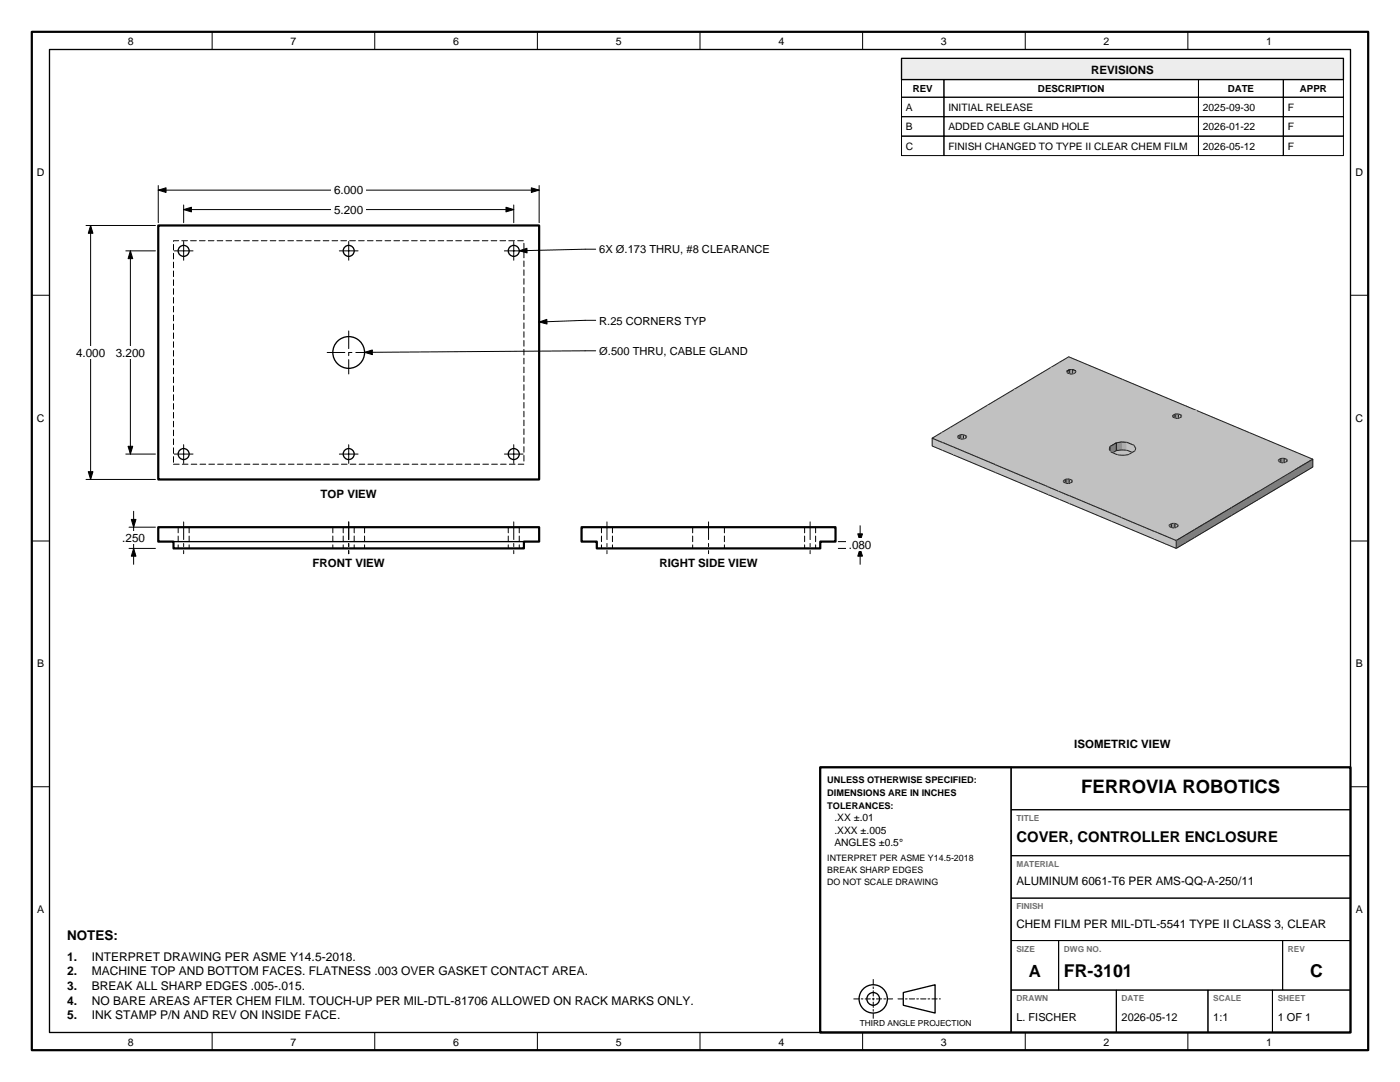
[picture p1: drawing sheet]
<svg xmlns="http://www.w3.org/2000/svg" width="279mm" height="216mm" viewBox="0 0 279 216" stroke-linecap="round" stroke-linejoin="round" font-family="sans-serif">
<path d="M201.8 153.1h67.7v8.5h-67.7zM201.8 161.6h67.7v9.1h-67.7zM201.8 170.7h67.7v8.5h-67.7zM201.8 179.2h67.7v8.5h-67.7zM201.8 187.7h9.5v9.9h-9.5zM201.8 197.6h21v8.4h-21zM211.3 187.7h44.7v9.9h-44.7zM222.8 197.6h18.3v8.4h-18.3zM241.1 197.6h12.8v8.4h-12.8zM253.9 197.6h15.6v8.4h-15.6zM256 187.7h13.5v9.9h-13.5z" fill="none" stroke="#000" stroke-width=".2"/>
<path d="M163.7 153.1h105.8v52.9h-105.8z" fill="none" stroke="#000" stroke-width=".44"/>
<g fill="none" stroke="#000" stroke-width=".26">
<path d="M163.7 153.1h38.1v52.9h-38.1zM180.3 198l6.3-1.5v5.6l-6.3-1.5z"/>
<circle cx="174.3" cy="199.3" r="2.82"/>
<circle cx="174.3" cy="199.3" r="1.27"/>
</g>
<path d="M170.4 199.3h7.8M174.3 195.4v7.8M179.2 199.3h8.5" fill="none" stroke="#000" stroke-width=".2" stroke-dasharray="1.1 .4 .4 .4"/>
<path d="M179.9 11.6h88.2v4.3h-88.2z" fill="#ededeb" stroke="#000" stroke-width=".26"/>
<g fill="none" stroke="#000" stroke-width=".2">
<path d="M179.9 15.9h8.5v3.5h-8.5zM179.9 19.4h8.5v3.9h-8.5zM188.4 15.9h50.8v3.5h-50.8zM188.4 19.4h50.8v3.9h-50.8zM239.2 15.9h16.9v3.5h-16.9zM239.2 19.4h16.9v3.9h-16.9zM256.1 15.9h12v3.5h-12zM256.1 19.4h12v3.9h-12zM31.6 37v7.4M31.6 37.9h76M107.6 37v7.4M179.9 23.3h8.5v3.9h-8.5z"/>
<path d="M179.9 27.2h8.5v3.8h-8.5zM188.4 23.3h50.8v3.9h-50.8zM188.4 27.2h50.8v3.8h-50.8zM239.2 23.3h16.9v3.9h-16.9zM239.2 27.2h16.9v3.8h-16.9zM256.1 23.3h12v3.9h-12zM256.1 27.2h12v3.8h-12zM34.8 50.1h3.7M36.7 48.2v3.7M67.7 50.1h3.8M69.6 48.2v3.7M100.7 50.1h3.7"/>
<path d="M102.5 48.2v3.7M34.8 90.6h3.7M36.7 88.7v3.8M67.7 90.6h3.8M69.6 88.7v3.8M100.7 90.6h3.7M102.5 88.7v3.8"/>
</g>
<path d="M31.6 45h76v50.7h-76z" fill="none" stroke="#000" stroke-width=".44"/>
<path d="M34.6 48h70v44.6h-70z" fill="none" stroke="#000" stroke-width=".2" stroke-dasharray="1.1 .6"/>
<g fill="none" stroke="#000" stroke-width=".26">
<circle cx="36.7" cy="50.1" r="1.1"/>
<circle cx="69.6" cy="50.1" r="1.1"/>
<circle cx="102.5" cy="50.1" r="1.1"/>
<circle cx="69.6" cy="70.3" r="3.2"/>
<circle cx="36.7" cy="90.6" r="1.1"/>
<circle cx="69.6" cy="90.6" r="1.1"/>
<circle cx="102.5" cy="90.6" r="1.1"/>
</g>
<path d="M65.3 70.3h8.6M69.6 66v8.6" fill="none" stroke="#000" stroke-width=".2" stroke-dasharray="3.5 .8 .6 .8"/>
<path d="M31.6 37.9l1.5-.4v.9zM106 37.5l1.6 .4-1.6 .5z" fill="#000" stroke="#000" stroke-width=".2"/>
<path d="M66.1 36.6h7v2.6h-7z" fill="#fff"/>
<path d="M36.7 40.9v3.5M36.7 41.8h65.8M102.5 40.9v3.5" fill="none" stroke="#000" stroke-width=".2"/>
<path d="M36.7 41.8l1.5-.4v.9zM101 41.4l1.5 .4-1.5 .5z" fill="#000" stroke="#000" stroke-width=".2"/>
<path d="M66.1 40.5h7v2.6h-7z" fill="#fff"/>
<path d="M17.2 45h13.8M18.1 45v50.7M17.2 95.7h13.8" fill="none" stroke="#000" stroke-width=".2"/>
<path d="M18.1 45l.4 1.5h-.9zM17.6 94.1h.9l-.4 1.6z" fill="#000" stroke="#000" stroke-width=".2"/>
<path d="M14.6 69h7v2.6h-7z" fill="#fff"/>
<path d="M25.1 50.1h5.9M26 50.1v40.5M25.1 90.6h5.9" fill="none" stroke="#000" stroke-width=".2"/>
<path d="M26 50.1l.5 1.5h-.9zM25.6 89.1h.9l-.5 1.5z" fill="#000" stroke="#000" stroke-width=".2"/>
<path d="M22.5 69h7v2.6h-7z" fill="#fff"/>
<path d="M31.6 105.2h76v2.9h-3v1.3h-70v-1.3h-3z" fill="none" stroke="#000" stroke-width=".44"/>
<path d="M34.6 108.1h70" fill="none" stroke="#000" stroke-width=".26"/>
<path d="M35.6 105.2v4.2M37.7 105.2v4.2M66.4 105.2v4.2M68.5 105.2v4.2M70.7 105.2v4.2M72.8 105.2v4.2M101.4 105.2v4.2M103.6 105.2v4.2" fill="none" stroke="#000" stroke-width=".2" stroke-dasharray="1.1 .6"/>
<path d="M36.7 104.1v6.4M69.6 104.1v6.4M102.5 104.1v6.4" fill="none" stroke="#000" stroke-width=".2" stroke-dasharray="3.5 .8 .6 .8"/>
<path d="M25.8 105.2h5.2M25.8 109.4h5.2M26.7 102v10.6" fill="none" stroke="#000" stroke-width=".2"/>
<path d="M26.2 103.6h.9l-.4 1.6zM26.7 109.4l.4 1.6h-.9z" fill="#000" stroke="#000" stroke-width=".2"/>
<path d="M23.8 106h5.7v2.6h-5.7z" fill="#fff"/>
<path d="M116.1 105.2h50.6v2.9h-3v1.3h-44.6v-1.3h-3z" fill="none" stroke="#000" stroke-width=".44"/>
<path d="M120 105.2v4.2M122.2 105.2v4.2M138.2 105.2v4.2M144.6 105.2v4.2M160.6 105.2v4.2M162.8 105.2v4.2" fill="none" stroke="#000" stroke-width=".2" stroke-dasharray="1.1 .6"/>
<path d="M121.1 104.1v6.4M141.4 104.1v6.4M161.7 104.1v6.4" fill="none" stroke="#000" stroke-width=".2" stroke-dasharray="3.5 .8 .6 .8"/>
<path d="M167.3 108.1h5.3M167.3 109.4h5.3M171.7 104.9v7.7" fill="none" stroke="#000" stroke-width=".2"/>
<path d="M171.2 106.5h.9l-.4 1.6zM171.7 109.4l.4 1.6h-.9z" fill="#000" stroke="#000" stroke-width=".2"/>
<path d="M168.8 107.4h5.7v2.6h-5.7z" fill="#fff"/>
<path d="M118.9 49.7l-15.3 .3M118.9 63.9l-11.3 .4M118.9 70l-46.1 .3" fill="none" stroke="#000" stroke-width=".2"/>
<path d="M103.6 50l1.6-.5v1zM72.8 70.3l1.5-.5v1zM107.6 64.3l1.5-.6 .1 1z" fill="#000" stroke="#000" stroke-width=".2"/>
<g fill="#bdc2c7" stroke="#bdc2c7" stroke-width=".2">
<path d="M209.6 73.4l1.9-1.1 2.1 .9-1.8 1.1z"/>
<path d="M213.6 73.2l.7 .2-.2 .3h-.4z"/>
<path d="M213.1 73.5l.5-.3 .1 .5-.3 .1z"/>
<path d="M214.3 73.4l.9 .4-.6 .2-.5-.3z"/>
<path d="M212.3 74l.8-.5 .3 .3-.5 .2z"/>
<path d="M214.6 74l.6-.2 .6 .3h-1.1z"/>
<path d="M211.8 74.3l.5-.3h.6v.2z"/>
<path d="M203.4 80.6l10.2-6.1 3.5 1.5v9.6h-13.7z"/>
</g>
<path d="M211.5 72.3l-1.9 1.1M213.4 73.8l.7-.1v1.6h-.7zM213.7 73.7h.4l.6 .4M213.7 73.7l-.8 .3v.2M217.1 76l-3.5-1.5-10.2 6.1" fill="none" stroke="#1f2126" stroke-width=".2"/>
<path d="M213.7 73.7h.4v1.6h-.4z" fill="#a6abb0" stroke="#a6abb0" stroke-width=".2"/>
<path d="M213.4 73.8l.3-.1v1.6h-.3z" fill="#8a8c91" stroke="#8a8c91" stroke-width=".2"/>
<path d="M214.1 73.7l.5 .3v1.5l-.5-.2z" fill="#bfc4c9" stroke="#1f2126" stroke-width=".2"/>
<path d="M212.9 74l.5-.2v1.5l-.5 .3z" fill="#7d8085" stroke="#1f2126" stroke-width=".2"/>
<path d="M214.6 74l.1 1.7z" fill="#babfc4" stroke="#1f2126" stroke-width=".2"/>
<path d="M212.9 74v1.8z" fill="#696b6e" stroke="#1f2126" stroke-width=".2"/>
<g fill="#bdc2c7" stroke="#bdc2c7" stroke-width=".2">
<path d="M214.7 74.1h1.1l-.5 .3-.6-.1z"/>
<path d="M211.8 74.3l1.1-.1 .1 .2-.6 .1z"/>
<path d="M214.2 74.6l.5-.3 .6 .1-.8 .5z"/>
<path d="M212.4 74.5l.6-.1 .5 .2-.2 .3z"/>
<path d="M213.9 74.6h.3l.3 .3-.5 .3z"/>
<path d="M213.5 74.6h.4l.1 .6-.7-.3z"/>
<path d="M217.1 76l13.8 5.8v3.8h-13.8z"/>
<path d="M211.5 72.3l1.8-1.1 10.8 4.5v1.9z"/>
<path d="M214 75.2l1.8-1.1 8.6 3.6v1.8z"/>
<path d="M195.1 85.6l8.3-5v5z"/>
<path d="M202.3 77.7l7.3-4.3 6.7 2.8v7.4z"/>
<path d="M230.9 81.8l9 3.8h-9z"/>
<path d="M224.1 75.7l12.6 5.3v1h-2.2l-10.4-4.4z"/>
<path d="M224.4 77.7l10.3 4.3-1.8 1.1-8.5-3.6z"/>
<path d="M236.7 81l2.2 1h-2.2z"/>
<path d="M234.5 82h2.2v.9z"/>
<path d="M234.7 82l.7 .3-.2 .3h-.4z"/>
<path d="M234.2 82.4l.5-.4 .1 .6h-.3z"/>
</g>
<path d="M209.6 73.4l-7.3 4.3M211.5 72.3l1.8-1.1 25.6 10.8M214.7 74.1a1.14 1.14 0 0 1-1.8 .1M217.1 76l22.8 9.6M203.4 80.6l-8.3 5M234.5 82.6h.7v1.6h-.7zM234.8 82.6h.4M234.8 82.6h-.3" fill="none" stroke="#1f2126" stroke-width=".2"/>
<path d="M234.8 82.6h.4v1.6l-.4-.1z" fill="#a6abb0" stroke="#a6abb0" stroke-width=".2"/>
<path d="M234.5 82.6h.3v1.5l-.3 .1z" fill="#8a8c91" stroke="#8a8c91" stroke-width=".2"/>
<path d="M235.2 82.6l.5 .2v1.6l-.5-.2z" fill="#bfc4c9" stroke="#1f2126" stroke-width=".2"/>
<path d="M234 82.9l.5-.3v1.6l-.5 .3z" fill="#7d8085" stroke="#1f2126" stroke-width=".2"/>
<path d="M235.4 82.3l.9 .4-.6 .1-.5-.2z" fill="#bdc2c7" stroke="#bdc2c7" stroke-width=".2"/>
<path d="M235.2 82.6l.5 .2" fill="none" stroke="#1f2126" stroke-width=".2"/>
<path d="M235.7 82.8l.1 1.8z" fill="#babfc4" stroke="#1f2126" stroke-width=".2"/>
<path d="M233.4 82.8l.8-.4 .3 .2-.5 .3z" fill="#bdc2c7" stroke="#bdc2c7" stroke-width=".2"/>
<path d="M234.5 82.6l-.5 .3" fill="none" stroke="#1f2126" stroke-width=".2"/>
<path d="M234 82.9v1.7z" fill="#696b6e" stroke="#1f2126" stroke-width=".2"/>
<g fill="#bdc2c7" stroke="#bdc2c7" stroke-width=".2">
<path d="M235.7 82.8l.6-.1 .6 .2-1.1 .1z"/>
<path d="M232.9 83.1l.5-.3 .6 .1v.2z"/>
<path d="M235.8 83l1.1-.1-.5 .4-.6-.1z"/>
<path d="M232.9 83.1h1.1l.1 .1-.6 .2z"/>
<path d="M235.3 83.4l.5-.2 .6 .1-.8 .4z"/>
<path d="M233.5 83.4l.6-.2 .5 .3-.2 .3z"/>
<path d="M235 83.5l.3-.1 .3 .3-.5 .3z"/>
<path d="M234.6 83.5h.4l.1 .5-.7-.2z"/>
<path d="M189.6 88.8l5.5-3.2h8.3v9z"/>
<path d="M187.9 86.4l1.8-1.1 2.1 .9-1.8 1.1z"/>
<path d="M230.9 85.6h9l4.8 2v9h-13.8z"/>
<path d="M217.1 85.6h13.8v11h-13.8z"/>
<path d="M230.3 82l8.9 3.8h-8.9z"/>
<path d="M191.8 86.2l.7 .2-.2 .3h-.4z"/>
<path d="M191.3 86.5l.5-.3 .1 .5-.3 .1z"/>
</g>
<path d="M189.7 85.3l-1.8 1.1M191.6 86.8l.7-.1v1.6h-.7zM191.9 86.7h.4M191.9 86.7l-.3 .1M195.1 85.6l-5.5 3.2 13.8 5.8M235.7 82.8l.1 .2a1.14 1.14 0 0 1-1.8 .1v-.2M239.9 85.6l4.8 2" fill="none" stroke="#1f2126" stroke-width=".2"/>
<path d="M191.9 86.7h.4v1.6h-.4z" fill="#a6abb0" stroke="#a6abb0" stroke-width=".2"/>
<path d="M191.6 86.8l.3-.1v1.6h-.3z" fill="#8a8c91" stroke="#8a8c91" stroke-width=".2"/>
<path d="M192.3 86.7l.5 .3v1.5l-.5-.2z" fill="#bfc4c9" stroke="#1f2126" stroke-width=".2"/>
<path d="M191.1 87l.5-.2v1.5l-.5 .3z" fill="#7d8085" stroke="#1f2126" stroke-width=".2"/>
<g fill="#bdc2c7" stroke="#bdc2c7" stroke-width=".2">
<path d="M192.5 86.4l.9 .4-.6 .2-.5-.3z"/>
<path d="M203.4 85.6h13.7v11h-8.9l-4.8-2z"/>
<path d="M216.3 76.2l14 5.8v3.8h-8.9l-5.1-2.2z"/>
<path d="M197 80.9l5.3-3.2 8 3.4v5.3z"/>
<path d="M189.7 85.3l7.3-4.4 2.2 .9 4.5 1.9v7.4z"/>
<path d="M210.3 81.1l13.2 5.5-5.3 3.2-7.9-3.4z"/>
</g>
<path d="M202.3 77.7l-12.6 7.6M192.3 86.7l.5 .3M203.4 94.6l4.8 2" fill="none" stroke="#1f2126" stroke-width=".2"/>
<path d="M192.8 87l.1 1.7z" fill="#babfc4" stroke="#1f2126" stroke-width=".2"/>
<path d="M190.5 86.9l.8-.4 .3 .3-.5 .2z" fill="#bdc2c7" stroke="#bdc2c7" stroke-width=".2"/>
<path d="M191.6 86.8l-.5 .2" fill="none" stroke="#1f2126" stroke-width=".2"/>
<path d="M191.1 87v1.8z" fill="#696b6e" stroke="#1f2126" stroke-width=".2"/>
<g fill="#bdc2c7" stroke="#bdc2c7" stroke-width=".2">
<path d="M221.4 85.8h8.9v3.7z"/>
<path d="M192.8 87l.6-.2 .6 .3h-1.1z"/>
<path d="M203.7 83.7l14 5.9v3.7h-8.9l-5.1-2.2z"/>
<path d="M190 87.3l.5-.4 .6 .1v.2z"/>
<path d="M223.5 86.6l1.9 .8-.6 .9-1-.1z"/>
<path d="M192.9 87.1h1.1l-.5 .3-.6-.1z"/>
<path d="M222 87.6l1.5-1 .3 1.6-1 .2z"/>
<path d="M190 87.3l1.1-.1 .1 .2-.6 .1z"/>
<path d="M230.3 85.8h8.9l5.1 2.1v7.5l-14-5.9z"/>
<path d="M192.4 87.6l.5-.3 .6 .1-.8 .5z"/>
<path d="M190.6 87.5l.6-.1 .5 .2-.1 .3z"/>
<path d="M225.4 87.4l.2 .1-.6 .8h-.2z"/>
<path d="M192.1 87.6h.3l.3 .3-.5 .3z"/>
<path d="M191.7 87.6h.4l.1 .6-.6-.3z"/>
<path d="M225.6 87.5l2.1 .9-1.4 .5-1.3-.6z"/>
<path d="M192.2 88.2l1.8-1.1 8.6 3.6v1.8z"/>
<path d="M219.8 88.9l2.2-1.3 .8 .8-1.3 .7z"/>
<path d="M186 87.4l1.9-1 2.7 1.1 8.1 3.4v1.8z"/>
</g>
<path d="M187.9 86.4l-1.9 1 12.7 5.3M188.2 88.3l-2.2-.9v1.6l2.2 .9M192.8 87l.1 .1a1.13 1.13 0 0 1-1.8 .1v-.2M204.6 95.1l-15-6.3v.8l15 6.2M223.8 88.2l-1 .2v1.5a4.3 4.3 0 0 1 3.5 .5M223.8 88.2l1.2 .1 1.3 .6M223.8 88.2l-1 .2-1.3 .7" fill="none" stroke="#1f2126" stroke-width=".2"/>
<g fill="#bfc4c9" stroke="#bfc4c9" stroke-width=".2">
<path d="M186 87.4l2.2 .9v1.6l-2.2-.9z"/>
<path d="M225 88.3l1.3 .6v1.5l-1.3-.5z"/>
<path d="M189.6 88.8l15 6.3v.7l-15-6.2z"/>
</g>
<path d="M223.8 88.2l1 .1v1.5h-1z" fill="#a6abb0" stroke="#a6abb0" stroke-width=".2"/>
<path d="M222.8 88.4l1-.2v1.6l-1 .1z" fill="#8a8c91" stroke="#8a8c91" stroke-width=".2"/>
<path d="M224.8 88.3h.2v1.6l-.2-.1z" fill="#b5b8bd" stroke="#b5b8bd" stroke-width=".2"/>
<path d="M221.5 89.1l1.3-.7v1.5l-1.3 .8z" fill="#7d8085" stroke="#1f2126" stroke-width=".2"/>
<path d="M188.2 88.3l2.2 .9v1.6l-2.2-.9z" fill="#bfc4c9" stroke="#bfc4c9" stroke-width=".2"/>
<path d="M188.2 89.9l2.2 .9M188.2 88.3l2.2 .9M226.3 88.9h.1M226.4 88.9l.3 .5v1.6l-.4-.6M226.4 88.9l.3 .5M238.9 82l23.1 9.6-1.8 1.1M244.7 87.6l13.7 5.7-5.5 3.3" fill="none" stroke="#1f2126" stroke-width=".2"/>
<g fill="#bdc2c7" stroke="#bdc2c7" stroke-width=".2">
<path d="M244.7 87.6l13.7 5.7-5.5 3.3h-8.2z"/>
<path d="M236.7 82h2.2l10.5 4.3v1.9l-12.7-5.3z"/>
<path d="M235.1 84l1.8-1.1 2.1 .9 6.5 2.7v1.9z"/>
<path d="M245.5 86.5l10.3 4.4-1.8 1.1-8.5-3.6z"/>
<path d="M249.4 86.3l12.6 5.3-1.8 1.1-3.7-1.5-7.1-3z"/>
<path d="M226.3 88.9l1.4-.5 .3 .1z"/>
<path d="M226.4 88.9l1.6-.4 1.8 .8-3.1 .1z"/>
</g>
<path d="M226.3 88.9l.1 1.6z" fill="#c2c4cc" stroke="#c2c4cc" stroke-width=".2"/>
<path d="M226.4 88.9l.3 .5v1.6l-.3-.5z" fill="#babfc4" stroke="#babfc4" stroke-width=".2"/>
<path d="M221.5 89.1l-.1 2.1z" fill="#696b6e" stroke="#1f2126" stroke-width=".2"/>
<g fill="#bdc2c7" stroke="#bdc2c7" stroke-width=".2">
<path d="M218.2 89.8l1.6-.9 1.7 .2-.1 .5z"/>
<path d="M226.7 89.4l3.1-.1-1.5 .9-1.8-.3z"/>
<path d="M218.2 89.8l3.2-.2 .3 .5-1.6 .5z"/>
<path d="M225.2 90.7l1.3-.8 1.8 .3-2.2 1.3z"/>
<path d="M220.1 90.6l1.6-.4-1.4 .4z"/>
<path d="M217.7 89.6l8.9 3.7h-8.9z"/>
<path d="M220.3 90.6l1.4-.4 1.4 .6-.6 .8z"/>
<path d="M223.1 90.8h.1l-.5 .9-.2-.1z"/>
<path d="M224.2 90.9l1-.2 .9 .8-1.6 .9z"/>
<path d="M255.8 90.9l.7 .3-.2 .3-.4-.1z"/>
<path d="M255.3 91.2l.5-.3 .1 .5-.3 .1z"/>
<path d="M223.2 90.8l1 .1 .3 1.5-1.8-.7z"/>
</g>
<path d="M190.4 90.8l8.4 3.6M190.4 89.2l8.4 3.6M221.5 89.1l-.1 .5 .3 .5a4 4 0 0 0 4.8-.2l.2-.5M255.6 91.5h.7v1.5h-.7zM255.9 91.4l.4 .1M255.9 91.4l-.3 .1" fill="none" stroke="#1f2126" stroke-width=".2"/>
<path d="M190.4 89.2l8.4 3.6v1.6l-8.4-3.6z" fill="#bfc4c9" stroke="#bfc4c9" stroke-width=".2"/>
<path d="M255.9 91.4l.4 .1v1.5h-.4z" fill="#a6abb0" stroke="#a6abb0" stroke-width=".2"/>
<path d="M255.6 91.5l.3-.1v1.6h-.3z" fill="#8a8c91" stroke="#8a8c91" stroke-width=".2"/>
<path d="M256.3 91.5l.5 .2v1.5l-.5-.2z" fill="#bfc4c9" stroke="#1f2126" stroke-width=".2"/>
<path d="M255.1 91.8l.5-.3v1.5l-.5 .3z" fill="#7d8085" stroke="#1f2126" stroke-width=".2"/>
<path d="M256.5 91.2l.9 .3-.6 .2-.5-.2z" fill="#bdc2c7" stroke="#bdc2c7" stroke-width=".2"/>
<path d="M256.3 91.5l.5 .2" fill="none" stroke="#1f2126" stroke-width=".2"/>
<path d="M256.8 91.7l.1 1.7z" fill="#babfc4" stroke="#1f2126" stroke-width=".2"/>
<path d="M254.6 91.7l.7-.5 .3 .3-.5 .3z" fill="#bdc2c7" stroke="#bdc2c7" stroke-width=".2"/>
<path d="M255.6 91.5l-.5 .3" fill="none" stroke="#1f2126" stroke-width=".2"/>
<path d="M255.1 91.8v1.7z" fill="#696b6e" stroke="#1f2126" stroke-width=".2"/>
<g fill="#7d8085" stroke="#7d8085" stroke-width=".2">
<path d="M260.2 92.7l1.8-1.1v1.6l-1.8 1.1z"/>
<path d="M246.4 100.5l12-7.2v.8l-12 7.1z"/>
<path d="M258.3 93.8l1.9-1.1v1.6l-1.9 1.1z"/>
</g>
<path d="M198.7 92.7l10.4 4.4M198.8 94.4l8.4 3.5M198.8 92.8l8.4 3.5M204.6 95.8l6.6 2.8M204.6 95.1l12.5 5.3M212.7 95.6h.7v1.5l-.7 .1zM213 95.6h.4M213 95.6h-.3M256.8 91.7l.1 .2a1.14 1.14 0 0 1-1.8 0v-.1M258.3 93.8l3.7-2.2v1.6l-3.7 2.2M246.4 100.5l12-7.2v.8l-12 7.1" fill="none" stroke="#1f2126" stroke-width=".2"/>
<g fill="#bdc2c7" stroke="#bdc2c7" stroke-width=".2">
<path d="M256.8 91.7l.6-.2 .6 .3-1.1 .1z"/>
<path d="M254 92l.6-.3 .5 .1v.1z"/>
<path d="M256.9 91.9l1.1-.1-.5 .3-.6-.1z"/>
<path d="M254 92l1.1-.1 .1 .2-.5 .1z"/>
<path d="M256.4 92.3l.5-.3 .6 .1-.8 .5z"/>
<path d="M254.7 92.2l.5-.1 .5 .2-.1 .3z"/>
<path d="M256.1 92.3h.3l.3 .3-.5 .3z"/>
<path d="M255.7 92.3h.4l.1 .6-.6-.3z"/>
<path d="M202.6 90.7l10.3 4.3-1.8 1.1-2-.9-6.5-2.7z"/>
<path d="M256.2 92.9l1.8-1.1 2.2 .9-1.9 1.1z"/>
<path d="M208.2 96.6h8.9v3.8z"/>
<path d="M198.7 90.9l12.6 5.3v.9h-2.2l-10.4-4.4z"/>
<path d="M212.9 95l.7 .3-.2 .3h-.4z"/>
<path d="M212.4 95.3l.5-.3 .1 .6h-.3z"/>
</g>
<g fill="#bfc4c9" stroke="#bfc4c9" stroke-width=".2">
<path d="M204.6 95.1l8.3 3.5h-1.7l-6.6-2.8z"/>
<path d="M198.8 92.8l8.4 3.5v1.6l-8.4-3.5z"/>
</g>
<path d="M213 95.6h.4v1.5h-.4z" fill="#a6abb0" stroke="#a6abb0" stroke-width=".2"/>
<path d="M212.7 95.6h.3v1.5l-.3 .1z" fill="#8a8c91" stroke="#8a8c91" stroke-width=".2"/>
<path d="M213.4 95.6l.5 .2v1.6l-.5-.3z" fill="#bfc4c9" stroke="#1f2126" stroke-width=".2"/>
<path d="M212.2 95.9l.5-.3v1.6l-.5 .2z" fill="#7d8085" stroke="#1f2126" stroke-width=".2"/>
<g fill="#bdc2c7" stroke="#bdc2c7" stroke-width=".2">
<path d="M244.7 96.6h8.2l-8.2 4.9z"/>
<path d="M213.6 95.3l.9 .4-.6 .1-.5-.2z"/>
</g>
<path d="M213.4 95.6l.5 .2M252.9 96.6l-8.2 4.9M258.3 95.4l-7.3 4.3M258.3 93.8l-7.3 4.4" fill="none" stroke="#1f2126" stroke-width=".2"/>
<path d="M251 98.2l7.3-4.4v1.6l-7.3 4.3z" fill="#7d8085" stroke="#7d8085" stroke-width=".2"/>
<path d="M213.9 95.8l.1 1.7z" fill="#babfc4" stroke="#1f2126" stroke-width=".2"/>
<path d="M211.6 95.8l.8-.5 .3 .3-.5 .3z" fill="#bdc2c7" stroke="#bdc2c7" stroke-width=".2"/>
<path d="M212.7 95.6l-.5 .3" fill="none" stroke="#1f2126" stroke-width=".2"/>
<path d="M212.2 95.9v1.7z" fill="#696b6e" stroke="#1f2126" stroke-width=".2"/>
<g fill="#bdc2c7" stroke="#bdc2c7" stroke-width=".2">
<path d="M213.9 95.8l.6-.1 .6 .2-1.1 .1z"/>
<path d="M211.1 96.1l.5-.3 .6 .1v.2z"/>
<path d="M214 96l1.1-.1-.5 .4-.6-.1z"/>
<path d="M211.1 96.1h1.1l.1 .1-.5 .2z"/>
<path d="M217.1 96.6h13.8v9.6l-13.8-5.8z"/>
<path d="M208.8 93.3h8.9v3.7z"/>
<path d="M213.5 96.4l.5-.2 .6 .1-.8 .4z"/>
<path d="M211.8 96.4l.5-.2 .5 .3-.1 .3z"/>
<path d="M211.3 96.2l2.2 .9h-2.2z"/>
<path d="M213.2 96.5l.3-.1 .3 .3-.5 .3z"/>
<path d="M212.8 96.5h.4l.1 .5-.6-.2z"/>
<path d="M213.3 97l1.8-1.1 8.6 3.6v1.9z"/>
<path d="M230.9 96.6h13.8v4.9l-10.3 6.1-3.5-1.4z"/>
<path d="M224.5 92.4l5.3-3.1 8 3.3v5.4z"/>
<path d="M244.3 87.9l14 5.9-7.3 4.4-4.3-1.8-2.4-1z"/>
<path d="M217.7 93.3h8.9l5.1 2.1v7.5l-14-5.9z"/>
<path d="M209.1 97.1h2.2v.9z"/>
<path d="M237.8 92.6l13.2 5.6-5.3 3.1-7.9-3.3z"/>
<path d="M231.7 95.4l14 5.9-7.3 4.4-3.7-1.6-3-1.2z"/>
<path d="M211.3 97.1h2.2l10.4 4.4v1.8l-12.6-5.3z"/>
<path d="M223.7 99.5l10.3 4.4-1.8 1.1-8.5-3.6z"/>
<path d="M234 103.9l.7 .2-.2 .3h-.4z"/>
<path d="M233.5 104.2l.5-.3 .1 .5-.3 .1z"/>
</g>
<path d="M207.2 97.9l23.2 9.7M207.2 96.3l23.2 9.7M209.1 97.1l14.8 6.2M211.2 98.6l23.2 9.8v-.8l-21.5-9M213.9 95.8l.1 .2a1.14 1.14 0 0 1-1.8 .1v-.2M251 99.7l-12.6 7.6M258.3 93.8l-19.9 11.9M217.1 100.4l17.3 7.2 10.3-6.1M233.8 104.5l.7-.1v1.6h-.7zM234.1 104.4h.4M234.1 104.4l-.3 .1M246.4 100.5l-12 7.1v.8l12-7.2" fill="none" stroke="#1f2126" stroke-width=".2"/>
<g fill="#bfc4c9" stroke="#bfc4c9" stroke-width=".2">
<path d="M207.2 96.3l2.1 .9v1.6l-2.1-.9z"/>
<path d="M211.2 98.6h1.7l6.6 2.8v.7z"/>
<path d="M209.3 97.2l2.2 .9v1.6l-2.2-.9z"/>
<path d="M211.5 98.1l2 .9v1.5l-2-.8z"/>
<path d="M219.5 101.4l14.9 6.2v.8l-14.9-6.3z"/>
<path d="M213.5 99l8.5 3.5v1.6l-8.5-3.6z"/>
<path d="M222 102.5l8.4 3.5v1.6l-8.4-3.5z"/>
</g>
<g fill="#7d8085" stroke="#7d8085" stroke-width=".2">
<path d="M234.4 107.6l12-7.1v.7l-12 7.2z"/>
<path d="M245.7 101.3l5.3-3.1v1.5l-5.3 3.2z"/>
<path d="M238.4 105.7l7.3-4.4v1.6l-7.3 4.4z"/>
</g>
<path d="M234.1 104.4h.4v1.6h-.4z" fill="#a6abb0" stroke="#a6abb0" stroke-width=".2"/>
<path d="M233.8 104.5l.3-.1v1.6h-.3z" fill="#8a8c91" stroke="#8a8c91" stroke-width=".2"/>
<path d="M234.5 104.4l.5 .3v1.5l-.5-.2z" fill="#bfc4c9" stroke="#1f2126" stroke-width=".2"/>
<path d="M233.3 104.7l.5-.2v1.5l-.5 .3z" fill="#7d8085" stroke="#1f2126" stroke-width=".2"/>
<path d="M234.7 104.1l.9 .4-.6 .2-.5-.3z" fill="#bdc2c7" stroke="#bdc2c7" stroke-width=".2"/>
<path d="M234.5 104.4l.5 .3" fill="none" stroke="#1f2126" stroke-width=".2"/>
<path d="M235 104.7l.1 1.7z" fill="#babfc4" stroke="#1f2126" stroke-width=".2"/>
<path d="M232.8 104.6l.7-.4 .3 .3-.5 .2z" fill="#bdc2c7" stroke="#bdc2c7" stroke-width=".2"/>
<path d="M233.8 104.5l-.5 .2" fill="none" stroke="#1f2126" stroke-width=".2"/>
<path d="M233.3 104.7v1.8z" fill="#696b6e" stroke="#1f2126" stroke-width=".2"/>
<g fill="#bdc2c7" stroke="#bdc2c7" stroke-width=".2">
<path d="M223.9 101.5l12.7 5.3-1.9 1.1-10.8-4.6z"/>
<path d="M235 104.7l.6-.2 .6 .3h-1.1z"/>
<path d="M232.2 105l.6-.4 .5 .1v.2z"/>
<path d="M235.1 104.8h1.1l-.5 .3-.6-.1z"/>
<path d="M232.2 105l1.1-.1 .1 .2-.5 .1z"/>
<path d="M234.6 105.3l.5-.3 .6 .1-.8 .5z"/>
<path d="M232.9 105.2l.5-.1 .5 .2-.1 .3z"/>
<path d="M234.4 105.9l1.8-1.1 2.2 .9-1.8 1.1z"/>
<path d="M234.3 105.3h.3l.3 .3-.5 .3z"/>
<path d="M233.9 105.3h.4l.1 .6-.6-.3z"/>
</g>
<path d="M223.9 103.3l10.8 4.6 1.9-1.1M230.4 106l4.3 1.9v1.5l-4.3-1.8M235 104.7l.1 .1a1.14 1.14 0 0 1-1.8 .1v-.2M236.6 106.8l-1.9 1.1v1.5l3.7-2.1M238.4 105.7l-1.8 1.1" fill="none" stroke="#1f2126" stroke-width=".2"/>
<g fill="#7d8085" stroke="#7d8085" stroke-width=".2">
<path d="M236.6 106.8l1.8-1.1v1.6l-1.8 1z"/>
<path d="M234.7 107.9l1.9-1.1v1.5l-1.9 1.1z"/>
</g>
<g fill="#bfc4c9" stroke="#bfc4c9" stroke-width=".2">
<path d="M230.4 106l2.2 1v1.5l-2.2-.9z"/>
<path d="M232.6 107l2.1 .9v1.5l-2.1-.9z"/>
</g>
<path d="M6.3 6.3h266.7v203.2h-266.7z" fill="none" stroke="#000" stroke-width=".44"/>
<path d="M9.9 9.9h259.6v196.1h-259.6z" fill="none" stroke="#000" stroke-width=".26"/>
<g fill="none" stroke="#000" stroke-width=".2">
<path d="M42.3 6.3v3.6M74.8 6.3v3.6M107.2 6.3v3.6M139.7 6.3v3.6M172.2 6.3v3.6M204.6 6.3v3.6M237.1 6.3v3.6M6.3 58.9h3.6M269.5 58.9h3.5M6.3 107.9h3.6M269.5 107.9h3.5M6.3 157h3.6"/>
<path d="M269.5 157h3.5M42.3 206v3.5M74.8 206v3.5M107.2 206v3.5M139.7 206v3.5M172.2 206v3.5M204.6 206v3.5M237.1 206v3.5"/>
</g>
<text font-size="3.7" x="215.8" y="158.3">FERROVIA ROBOTICS</text>
<g font-size="3.5">
<text x="212.3" y="194.9">FR-3101</text>
<text x="261.5" y="194.9">C</text>
</g>
<text font-size="3.4" x="205.3" y="194.9">A</text>
<text font-size="3" x="202.8" y="168">COVER, CONTROLLER ENCLOSURE</text>
<text font-size="2.7" x="13.4" y="187.5">NOTES:</text>
<g font-size="2.4">
<text x="13.4" y="191.7">1.</text>
<text x="18.3" y="191.7">INTERPRET DRAWING PER ASME Y14.5-2018.</text>
<text x="13.4" y="194.6">2.</text>
<text x="13.4" y="197.5">3.</text>
<text x="18.3" y="194.6">MACHINE TOP AND BOTTOM FACES. FLATNESS .003 OVER GASKET CONTACT AREA.</text>
<text x="18.3" y="197.5">BREAK ALL SHARP EDGES .005-.015.</text>
<text x="13.4" y="200.4">4.</text>
<text x="13.4" y="203.4">5.</text>
<text x="18.3" y="200.4">NO BARE AREAS AFTER CHEM FILM. TOUCH-UP PER MIL-DTL-81706 ALLOWED ON RACK MARKS ONLY.</text>
<text x="18.3" y="203.4">INK STAMP P/N AND REV ON INSIDE FACE.</text>
</g>
<g font-size="2.3">
<text x="217.8" y="14.7">REVISIONS</text>
<text x="66.7" y="38.8">6.000</text>
<text x="66.7" y="42.6">5.200</text>
<text x="15.2" y="71.1">4.000</text>
<text x="23.1" y="71.1">3.200</text>
<text x="64" y="99.4">TOP VIEW</text>
<text x="24.4" y="108.1">.250</text>
<text x="62.4" y="113.1">FRONT VIEW</text>
<text x="131.6" y="113.1">RIGHT SIDE VIEW</text>
<text x="169.4" y="109.6">.080</text>
<text x="214.4" y="149.2">ISOMETRIC VIEW</text>
<text x="202.8" y="176.7">ALUMINUM 6061-T6 PER AMS-QQ-A-250/11</text>
<text x="202.8" y="185.2">CHEM FILM PER MIL-DTL-5541 TYPE II CLASS 3, CLEAR</text>
</g>
<g font-size="2.2">
<text x="119.6" y="50.6">6X Ø.173 THRU, #8 CLEARANCE</text>
<text x="119.6" y="64.8">R.25 CORNERS TYP</text>
<text x="119.6" y="70.8">Ø.500 THRU, CABLE GLAND</text>
<text x="202.8" y="203.6">L. FISCHER</text>
<text x="223.8" y="203.6">2026-05-12</text>
<text x="242.1" y="203.6">1:1</text>
<text x="255" y="203.6">1 OF 1</text>
</g>
<g font-size="2.1">
<text x="25.5" y="9">8</text>
<text x="58" y="9">7</text>
<text x="90.4" y="9">6</text>
<text x="122.9" y="9">5</text>
<text x="155.3" y="9">4</text>
<text x="187.8" y="9">3</text>
<text x="220.2" y="9">2</text>
<text x="252.7" y="9">1</text>
<text x="7.3" y="35.1">D</text>
<text x="270.5" y="35.1">D</text>
<text x="7.3" y="84.1">C</text>
<text x="270.5" y="84.1">C</text>
<text x="7.4" y="133.2">B</text>
<text x="270.6" y="133.2">B</text>
<text x="7.4" y="182.2">A</text>
<text x="270.6" y="182.2">A</text>
<text x="25.5" y="208.7">8</text>
<text x="58" y="208.7">7</text>
<text x="90.4" y="208.7">6</text>
<text x="122.9" y="208.7">5</text>
<text x="155.3" y="208.7">4</text>
<text x="187.8" y="208.7">3</text>
<text x="220.2" y="208.7">2</text>
<text x="252.7" y="208.7">1</text>
</g>
<g font-size="2">
<text x="180.8" y="22.2">A</text>
<text x="189.3" y="22.2">INITIAL RELEASE</text>
<text x="240.1" y="22.2">2025-09-30</text>
<text x="257" y="22.2">F</text>
<text x="180.8" y="26">B</text>
<text x="180.8" y="29.9">C</text>
<text x="189.3" y="26">ADDED CABLE GLAND HOLE</text>
<text x="189.3" y="29.9">FINISH CHANGED TO TYPE II CLEAR CHEM FILM</text>
<text x="240.1" y="26">2026-01-22</text>
<text x="240.1" y="29.9">2026-05-12</text>
<text x="257" y="26">F</text>
<text x="257" y="29.9">F</text>
<text x="166.5" y="163.9">.XX ±.01</text>
<text x="166.5" y="166.4">.XXX ±.005</text>
<text x="166.5" y="168.8">ANGLES ±0.5°</text>
</g>
<g font-size="1.9">
<text x="182.2" y="18.4">REV</text>
<text x="207.2" y="18.4">DESCRIPTION</text>
<text x="245" y="18.4">DATE</text>
<text x="259.4" y="18.4">APPR</text>
</g>
<g font-size="1.8">
<text x="165.1" y="156.3">UNLESS OTHERWISE SPECIFIED:</text>
<text x="165.1" y="158.8">DIMENSIONS ARE IN INCHES</text>
<text x="165.1" y="161.4">TOLERANCES:</text>
<text x="165.1" y="171.8">INTERPRET PER ASME Y14.5-2018</text>
<text x="165.1" y="174.2">BREAK SHARP EDGES</text>
<text x="165.1" y="176.6">DO NOT SCALE DRAWING</text>
</g>
<g font-size="1.7" fill="#6b707a">
<text x="202.8" y="163.8">TITLE</text>
<text x="202.8" y="172.9">MATERIAL</text>
<text x="202.8" y="181.4">FINISH</text>
<text x="202.8" y="189.9">SIZE</text>
<text x="212.3" y="189.9">DWG NO.</text>
<text x="257" y="189.9">REV</text>
<text x="202.8" y="199.7">DRAWN</text>
<text x="223.8" y="199.7">DATE</text>
<text x="242.1" y="199.7">SCALE</text>
<text x="255" y="199.7">SHEET</text>
</g>
<text font-size="1.7" x="171.6" y="204.8">THIRD ANGLE PROJECTION</text>
</svg>
